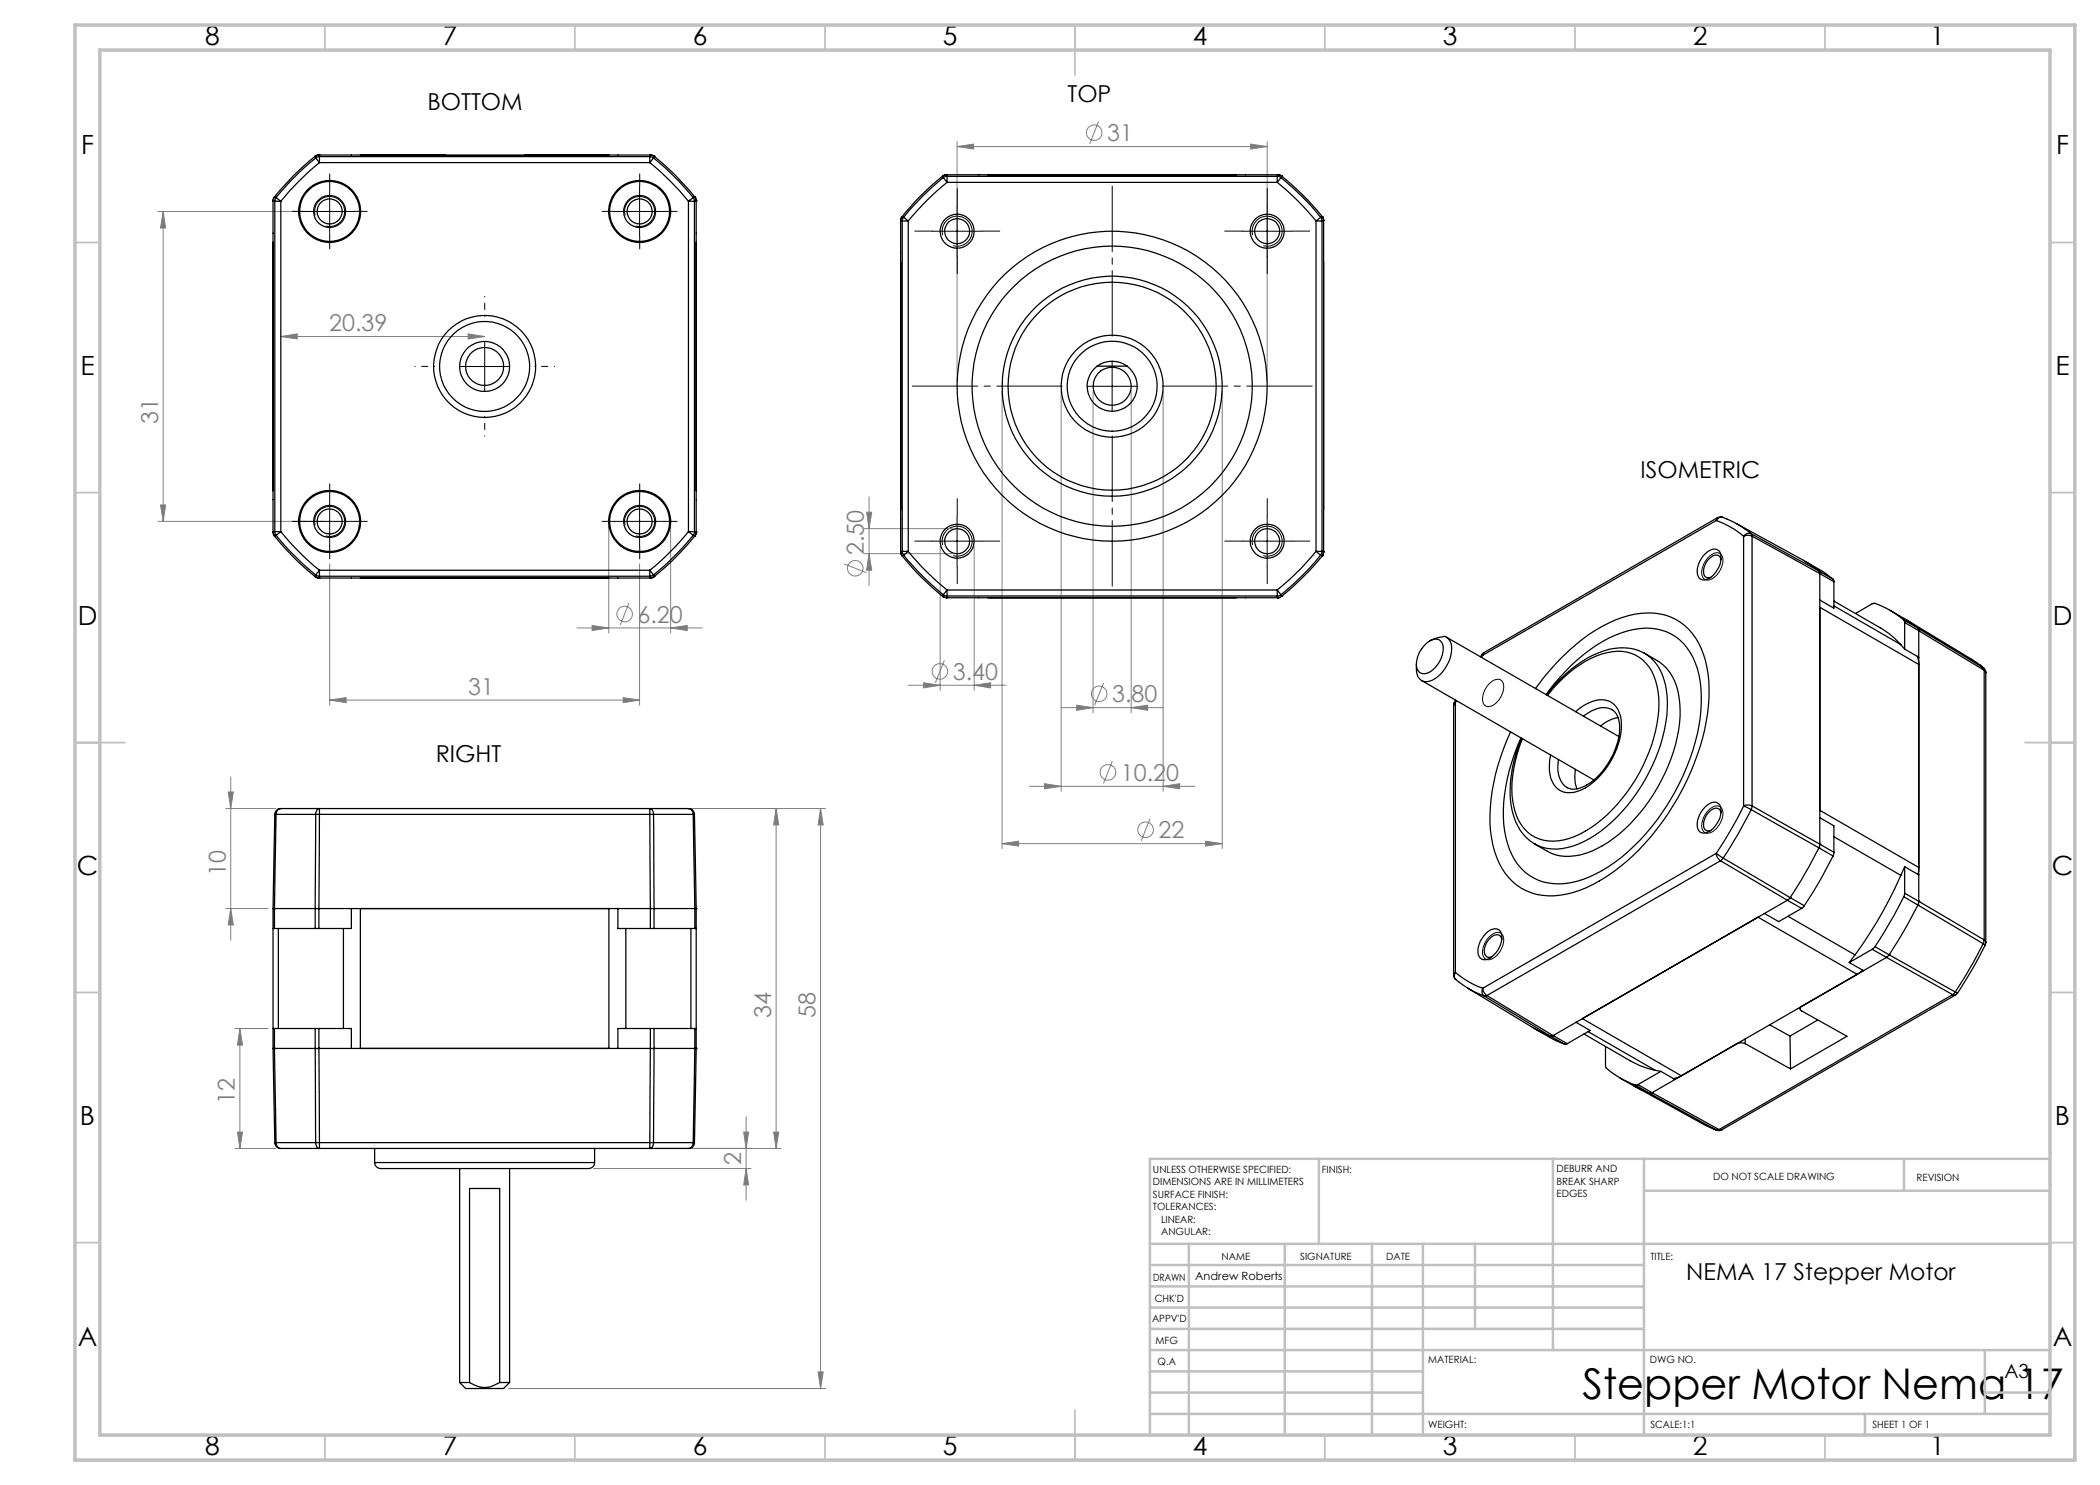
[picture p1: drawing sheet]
<svg xmlns="http://www.w3.org/2000/svg" width="420mm" height="297mm" viewBox="0 0 420 297" stroke-linecap="round" stroke-linejoin="round" font-family="sans-serif">
<g fill="none" stroke="#808080" stroke-width=".2">
<path d="M191.4 29.3l3.3-.5v1zM191.4 28.3v47.9M191.4 29.3h62M219.7 24.3l-1.8 4.4M250.1 28.8l3.3 .5-3.3 .5zM253.4 28.3v47.9M31.6 42.3h33.3M32.6 42.3l.5 3.3h-1zM32.6 42.3v62M56.2 67.3l3.2-.5v1zM56.2 67.3h40.7M93.6 66.8l3.3 .5-3.3 .5z"/>
<path d="M200.4 78.2v91.5M212.2 78.2v80.1M218.6 78.2v64.4M226.2 78.2v64.4M232.6 78.2v80.1M244.4 78.2v91.5M173.8 99.4v17.7M31.6 104.3h33.3M32.1 101h1l-.5 3.3zM65.9 112.8v28.2M121.7 105.3v21.3M127.9 112.8v28.2"/>
<path d="M134.1 105.3v21.3M168.8 112.8l4.5 1.7M172.8 105.7h17.6M172.8 110.7h17.6M173.3 102.4h1l-.5 3.3zM173.8 110.7l.5 3.3h-1zM188 109.3v28.8M194.8 109.3v28.8M115.4 125.6h25.1M118.4 125.1l3.3 .5-3.3 .5zM124.6 139.5l3.3 .5-3.3 .5zM125.8 120.6l-1.8 4.4"/>
<path d="M134.1 125.6l3.3-.5v1zM181.7 137.1h19.5M184.7 136.6l3.3 .5-3.3 .5zM188.9 132.1l-1.8 4.4M194.8 137.1l3.3-.5v1zM220.7 136.6l-1.8 4.4M45.6 158.4h1.1l-.6 3.3zM46.1 155.4v32.7M65.9 140l3.3-.5v1zM65.9 140h62M205.9 157.3h33.1M208.9 156.7l3.3 .6-3.3 .5z"/>
<path d="M212.3 141.5h20.3M215.3 141l3.3 .5-3.3 .6zM222.5 152.3l-1.8 4.4M226.2 141.5l3.3-.5v1.1zM232.6 157.3l3.3-.6v1.1zM45.2 161.7h9.9M131 161.7h34.1M155.2 161.7l.6 3.3h-1.1zM155.2 161.7v68M164.1 161.7v116M164.1 161.7l.5 3.3h-1zM200.4 168.7l3.3-.5v1z"/>
<path d="M200.4 168.7h44M230 163.7l-1.8 4.5M241.1 168.2l3.3 .5-3.3 .5zM45.2 181.7h8.4M46.1 181.7l.6 3.3h-1.1zM47 205.7h6.6M48 205.7l.5 3.3h-1zM48 205.7v24M47 229.7h8.1M47.5 226.4h1l-.5 3.3zM118.7 233.7h31.5M131 229.7h25.2"/>
<path d="M148.7 226.4h1l-.5 3.3zM149.2 223.3v16.8M149.2 233.7l.5 3.3h-1zM154.7 226.4h1.1l-.6 3.3zM101.7 277.7h63.4M163.6 274.4h1l-.5 3.3z"/>
<circle cx="218.8" cy="26.5" r="1.56"/>
<circle cx="171.1" cy="113.7" r="1.55"/>
<circle cx="124.9" cy="122.8" r="1.56"/>
<circle cx="188" cy="134.3" r="1.55"/>
<circle cx="219.8" cy="138.8" r="1.55"/>
<circle cx="221.6" cy="154.5" r="1.55"/>
<circle cx="229.1" cy="165.9" r="1.56"/>
</g>
<g fill="none" stroke="#000" stroke-width=".2">
<path d="M65.9 37.3v10M127.9 37.3v10M60.9 42.3h10M63 43.1a2.99 2.99 0 0 1 2.7-3.8 2.99 2.99 0 0 1 3.2 3.3 2.99 2.99 0 0 1-3.7 2.6M122.9 42.3h10M125 43.1a2.99 2.99 0 0 1 2.7-3.8 2.99 2.99 0 0 1 3.2 3.3 2.99 2.99 0 0 1-3.8 2.6M186.4 46.2h10M188.5 47a2.99 2.99 0 0 1 2.7-3.7 2.99 2.99 0 0 1 3.2 3.2 2.99 2.99 0 0 1-3.8 2.6M191.4 41.2v10.1M248.4 46.2h10M250.5 47a2.99 2.99 0 0 1 2.7-3.7 2.99 2.99 0 0 1 3.2 3.2 2.99 2.99 0 0 1-3.7 2.6M253.4 41.2v10.1"/>
<path d="M91.9 73.3h10M96.9 68.3v10M217.4 77.3h10M222.4 72.2v10M65.9 99.3v10M127.9 99.3v10M60.9 104.3h10M63 105.1a3 3 0 0 1 2.7-3.8 3 3 0 0 1 3.2 3.3 3 3 0 0 1-3.7 2.6M122.9 104.3h10M125 105.1a3 3 0 0 1 2.7-3.8 3 3 0 0 1 3.2 3.3 3 3 0 0 1-3.8 2.6M186.4 108.2h10M188.5 109a2.99 2.99 0 0 1 2.7-3.8 2.99 2.99 0 0 1 3.2 3.3 2.99 2.99 0 0 1-3.8 2.6"/>
<path d="M191.4 103.3v9.9M248.4 108.2h10M250.5 109a2.99 2.99 0 0 1 2.7-3.8 2.99 2.99 0 0 1 3.2 3.3 2.99 2.99 0 0 1-3.7 2.6M253.4 103.3v9.9M341.6 111.5l.3-.3a1.54 1.54 0 0 1 2.5 0 4.1 4.1 0 0 1-2.8 4.8 1.43 1.43 0 0 1-1.2-1.9l.3-1.1zM297.9 136.7a1.76 1.76 0 0 1 2.5-.5 3.7 3.7 0 0 1-1.2 4.4 1.49 1.49 0 0 1-2.5 .1 4.1 4.1 0 0 1 1.2-4zM341.6 162.2l.3-.4a1.54 1.54 0 0 1 2.5 0 4.1 4.1 0 0 1-2.8 4.8 1.43 1.43 0 0 1-1.2-1.9l.3-1.1zM297.9 187.3a1.7 1.7 0 0 1 2.5-.4 3.5 3.5 0 0 1-.9 4.1 1.85 1.85 0 0 1-2.6 .6 3.7 3.7 0 0 1 1-4.3z"/>
</g>
<g fill="none" stroke="#c0c0c0" stroke-width=".35">
<path d="M65 5v5M115 5v5M165 5v5M215 5v10M265 5v5M315 5v5M365 5v5M15 48.5h5M410 48.5h5M15 98.5h5M410 98.5h5M15 148.5h10"/>
<path d="M405 148.5h10M15 198.5h5M410 198.5h5M15 248.5h5M410 248.5h5M65 287v5M115 287v5M165 287v5M215 282v10M265 287v5M315 287v5M365 287v5"/>
</g>
<g fill="none" stroke="#c0c0c0" stroke-width=".5">
<path d="M263.8 231.8v17M310.6 231.8v38.2M328.8 231.8v55.2M328.8 238.2h81.2M380.8 231.8v6.4M410 231.8h-180v55.2M230 248.8h180M230 257.3h98.8M230 253h98.8M237.8 248.8v38.2M257 248.8v38.2M274.4 248.8v38.2"/>
<path d="M284.6 248.8v38.2M295 248.8v17M230 265.8h98.8M230 261.5h98.8M230 278.5h54.6M230 274.3h54.6M230 270h180M397 278.5h13M397 270v12.8M230 282.8h180M373 282.8v4.2"/>
</g>
<path d="M15 5h400v287h-400zM20 10h390v277h-390z" fill="none" stroke="#c0c0c0" stroke-width=".7"/>
<path d="M212.4 77.2h-30M222.4 67.2v-30M232.4 77.2h30M222.4 87.2v30" fill="none" stroke="#000" stroke-width=".2" stroke-dasharray="15.2 1.3 1.3 1.3" stroke-dashoffset="2.1"/>
<g fill="none" stroke="#000" stroke-width=".2" stroke-dasharray="15.2 1.3 1.3 1.3">
<path d="M65.9 37.3v-2.5M127.9 37.3v-2.5M60.9 42.3h-2.5M65.9 47.3v2.5M70.9 42.3h2.5M122.9 42.3h-2.5M127.9 47.3v2.5M132.9 42.3h2.5M186.4 46.2h-3.5M191.4 41.2v-3.5M191.4 51.2v3.5M196.4 46.2h3.5"/>
<path d="M248.4 46.2h-3.5M253.4 41.2v-3.5M253.4 51.2v3.5M258.4 46.2h3.5M65.9 99.3v-2.5M127.9 99.3v-2.5M60.9 104.3h-2.5M65.9 109.3v2.5M70.9 104.3h2.5M122.9 104.3h-2.5M127.9 109.3v2.5M132.9 104.3h2.5"/>
<path d="M186.4 108.2h-3.5M191.4 103.2v-3.5M191.4 113.2v3.5M196.4 108.2h3.5M248.4 108.2h-3.5M253.4 103.2v-3.5M253.4 113.2v3.5M258.4 108.2h3.5"/>
</g>
<path d="M86.9 73.3h-4M96.9 63.3v-4M106.9 73.3h4M96.9 83.3v4" fill="none" stroke="#000" stroke-width=".2" stroke-dasharray="15.2 1.3 1.3 1.3" stroke-dashoffset="15.1"/>
<g fill="#808080">
<path d="M118.4 125.1l3.3 .5-3.3 .5zM134.1 125.6l3.3-.5v1zM65.9 140l3.3-.5v1zM124.6 139.5l3.3 .5-3.3 .5zM184.7 136.6l3.3 .5-3.3 .5zM194.8 137.1l3.3-.5v1zM215.3 141l3.3 .5-3.3 .6zM226.2 141.5l3.3-.5v1.1zM208.9 156.7l3.3 .6-3.3 .5zM232.6 157.3l3.3-.6v1.1zM200.4 168.7l3.3-.5v1zM241.1 168.2l3.3 .5-3.3 .5zM191.4 29.3l3.3-.5v1zM250.1 28.8l3.3 .5-3.3 .5z"/>
<path d="M93.6 66.8l3.3 .5-3.3 .5zM56.2 67.3l3.2-.5v1z"/>
<path d="M163.6 274.4h1l-.5 3.3zM164.1 161.7l.5 3.3h-1zM149.2 233.7l.5 3.3h-1zM148.7 226.4h1l-.5 3.3zM46.1 181.7l.6 3.3h-1.1zM45.6 158.4h1.1l-.6 3.3z"/>
<path d="M32.6 42.3l.5 3.3h-1zM32.1 101h1l-.5 3.3zM155.2 161.7l.6 3.3h-1.1zM154.7 226.4h1.1l-.6 3.3zM48 205.7l.5 3.3h-1zM47.5 226.4h1l-.5 3.3zM173.3 102.4h1l-.5 3.3zM173.8 110.7l.5 3.3h-1z"/>
</g>
<g fill="none" stroke="#000" stroke-width=".25">
<path d="M54.9 39.4l-.3 .7M54.9 39.4l.3 .1M54.9 39.4h.1M55.2 39.5l-.2 .7M55.2 39.5l1 .7M63 31.3l.1 .3M63 31.3a51.4 51.4 0 0 0-8.1 8.1M63 31.3h.1M63.1 31.6l.8 .9M63.1 31.6a54.8 54.8 0 0 0-7.9 7.9M63.8 31l-.8 .3M63.8 31l.1 .3"/>
<path d="M63.8 31h.1M63.8 31h66.3M63.9 31.3v1.2M63.9 31.3l-.8 .3M63.9 32.5a54.5 54.5 0 0 0-7.7 7.7M63.9 31.3h66.1M63.9 32.5h66.1M87.7 31h1.2M88.9 31h.1M88.9 31v.3h16v-.3M104.9 31h.1M104.9 31h1.2"/>
<path d="M130 31.3v1.2M130 31.3l.7 .3M130 32.5a54.5 54.5 0 0 1 7.7 7.7M130.1 31h.3M130.1 31l-.1 .3M130.1 31l.7 .3M130.1 31h.1M130.4 31l.4 .3M130.7 31.6l-.7 .9M130.7 31.6a54.8 54.8 0 0 1 7.9 7.9M130.8 31.3l-.1 .3M130.8 31.3h.1"/>
<path d="M130.8 31.3a51.4 51.4 0 0 1 8.2 8.1M138.6 39.5l-.9 .7M138.6 39.5l.3 .7M139 39.4l.2 .7M139 39.4l-.4 .1M139 39.4h.1M188.5 35.2l.1 .3M188.5 35.2a53.2 53.2 0 0 0-8.1 8.2M188.5 35.2h.1M188.6 35.5l.8 1M188.6 35.5a54.8 54.8 0 0 0-7.9 8M189.3 35l-.8 .2"/>
<path d="M189.3 35l.1 .3M189.3 35h.1M189.3 35h-.5M189.3 35h66.3M189.4 35.3l-.8 .2M189.4 35.3v1.2M189.4 36.5a52.4 52.4 0 0 0-7.8 7.7M189.4 36.5h66M189.4 35.3h66M255.4 35.3v1.2M255.4 35.3l.8 .2M255.4 36.5a52.4 52.4 0 0 1 7.8 7.7"/>
<path d="M255.6 35l-.2 .3M255.6 35l.7 .2M255.6 35h.1M255.9 35l.4 .2M256.2 35.5l-.8 1M256.2 35.5a54.8 54.8 0 0 1 7.9 8M256.3 35.2l-.1 .3M256.3 35.2h.1M256.3 35.2a55.6 55.6 0 0 1 8.2 8.2M54.6 40.1l.4 .1M54.6 40.1h.1M54.6 40.1v66.3"/>
<path d="M55 40.2h1.2M55 40.2v66.1M56.2 40.2v66.1M137.7 40.2h1.2M137.7 40.2v66.1M138.9 40.2v66.1M139.2 40.1l-.3 .1M139.2 40.1h.1M139.2 40.1v66.3M180.1 44.1l.3 .1M180.1 44.1h.1M180.1 44.1v66.3"/>
<path d="M180.4 43.4l.3 .1M180.4 43.4l-.3 .7M180.4 43.4h.1M180.4 43.4l-.2 .3M180.4 44.2h1.2M180.4 44.2v66.1M180.7 43.5l.9 .7M180.7 43.5l-.3 .7M181.6 44.2v66.1M263.2 44.2h1.2M263.2 44.2v66.1M264.1 43.5l-.9 .7"/>
<path d="M264.1 43.5l.3 .7M264.4 44.2v66.1M264.5 43.4l-.4 .1M264.5 43.4l.2 .7M264.5 43.4h.1M264.7 43.7v.4M264.7 44.1l-.3 .1M264.7 44.1h.1M264.7 44.1v66.3M219.4 73.2a5 5 0 0 0-.7 7.4 5 5 0 0 0 7.4 0 5 5 0 0 0-.7-7.4M219.4 73.2h6M219.4 73.2a5 5 0 0 1 6 0"/>
<path d="M54.6 106.4l.1 .5M54.6 106.4l.3 .8M54.6 106.4h.1M54.8 106.9l.1 .3M54.9 107.2a53.2 53.2 0 0 0 8.1 8.1M54.9 107.2h.1M55 106.3h1.2M55 106.3l.2 .8M55 106.3l-.4 .1M55.2 107.1a57.5 57.5 0 0 0 7.9 7.9M55.2 107.1l-.3 .1M56.2 106.3a54.5 54.5 0 0 0 7.7 7.7"/>
<path d="M56.2 106.3l-1 .8M63 115.3l.4 .2M63 115.3l.8 .3M63 115.3h.1M63.1 115l.8 .2M63.1 115l-.1 .3M63.5 115.6h.3M63.8 115.6h.1M63.8 115.6h66.3M63.9 114v1.2M63.9 114l-.8 1M63.9 115.2l-.1 .4"/>
<path d="M63.9 114h66.1M63.9 115.2h66.1M130 114v1.2M130 114l.7 1M130 115.2l.1 .4M130.1 115.6h.1M130.7 115l-.7 .2M130.7 115l.1 .3M130.8 115.3l-.7 .3M130.8 115.3h.1M137.7 106.3a54.5 54.5 0 0 1-7.7 7.7M137.7 106.3h1.2"/>
<path d="M137.7 106.3l.9 .8M138.6 107.1a57.5 57.5 0 0 1-7.9 7.9M138.6 107.1l.4 .1M138.9 106.3l-.3 .8M138.9 106.3l.3 .1M139 107.2h.1M139 107.2a53.2 53.2 0 0 1-8.2 8.1M139.2 106.4l-.2 .8M139.2 106.4h.1M180.1 110.4l.3 .8M180.1 110.4h.1M180.1 110.4l.1 .4"/>
<path d="M180.4 111.2a55.1 55.1 0 0 0 8.1 8.1M180.4 111.2h.1M180.4 110.3h1.2M180.4 110.3l.3 .7M180.4 110.3l-.3 .1M180.7 111a54.8 54.8 0 0 0 7.9 8M180.7 111l-.3 .2M181.6 110.3l-.9 .7M181.6 110.3a52.4 52.4 0 0 0 7.8 7.7M188.5 119.3l.8 .3M188.5 119.3h.1M188.5 119.3l.4 .2"/>
<path d="M188.6 119l.8 .2M188.6 119l-.1 .3M189.3 119.6h.1M189.3 119.6h66.3M189.4 118l-.8 1M189.4 118v1.2M189.4 119.2l-.1 .4M189.4 119.2h66M189.4 118h66M255.4 118l.8 1M255.4 118v1.2M255.4 119.2l.2 .4"/>
<path d="M255.6 119.6h.1M256 119.4l-.4 .2M256.2 119l-.8 .2M256.2 119l.1 .3M256.3 119.3l-.7 .3M256.3 119.3h.1M263.2 110.3a52.4 52.4 0 0 1-7.8 7.7M263.2 110.3l.9 .7M263.2 110.3h1.2M264.1 111a54.8 54.8 0 0 1-7.9 8M264.1 111l.4 .2M264.4 110.3l-.3 .7"/>
<path d="M264.4 110.3l.3 .1M264.5 111.2h.1M264.5 111.2a57.8 57.8 0 0 1-8.2 8.1M264.7 110.7l-.2 .5M264.7 110.4l-.2 .8M264.7 110.4h.1M341 110.8a2.1 2.1 0 0 1 2.7-.7 3.6 3.6 0 0 1-.6 4.4 2.38 2.38 0 0 1-3.2 1.2 3.5 3.5 0 0 1 .3-3.9zM343.3 104.1a17.2 17.2 0 0 1 5.4 3.2M343.3 104.1l-46.8 27M343.5 103.5l-.2 .6M343.5 103.5l-46.7 27M344.2 111.9a1.08 1.08 0 0 0-.8-.9 1.08 1.08 0 0 0-1.1 .4 3.5 3.5 0 0 0-1.4 3.7 .95 .95 0 0 0 1.3 .4"/>
<path d="M344.5 103.5l.8 .3M344.5 103.5l-.5-.1-.5 .1M344.5 103.5a1.1 1.1 0 0 0-1.2 .6M345.4 103.8l2.2 1.1 2.6 1.8M347.2 104.7l13.8 7.6M348.7 107.3v53.9M350.2 106.7a1.22 1.22 0 0 0-1.5 .6M350.2 106.7l.2 .5M350.2 106.7l13.6 7.5M350.4 107.2a1.95 1.95 0 0 0-1.7 .1M350.4 107.2l13.6 7.5M350.4 107.2v54"/>
<path d="M361 112.3a26.5 26.5 0 0 1 5.6 3.5M361 112.3l2.8 1.9M363.8 114.2l.2 .5M363.8 114.2h.1M363.8 114.2l2.8 1.6M364 114.7h.1M364 114.7v54.1M364 114.7l2.8 1.6M366.6 115.8l.2 .5M366.8 116.3v5.3l-2.8-1.6M284.3 136.1l34.5 19.9M285.2 128.8a2.23 2.23 0 0 1 2.9-.6 3.7 3.7 0 0 1-.2 4.1 3.9 3.9 0 0 1-3.4 2.4 1.94 1.94 0 0 1-1.1-2.6l.1-.6a5.8 5.8 0 0 1 1.7-2.7z"/>
<path d="M286 128.2l1.6-.7 1.3-.2a2.45 2.45 0 0 1 1.4 3 7.5 7.5 0 0 1-4.3 5.9 1.97 1.97 0 0 1-2.7-1.9v-1.5M289.3 127.5l34.5 19.8M296.4 130.9l.1 .2M296.4 130.9l-.3 .5M296.5 131.1l-.2 .4M296.8 130.5l-.4 .4M296.8 130.5l-.3 .6M307.1 137.7a40.8 40.8 0 0 1 14.8-13.2 15.5 15.5 0 0 1 12.1-1.1 12.3 12.3 0 0 1 7.1 8.7 34.2 34.2 0 0 1-2.3 20.8 49.6 49.6 0 0 1-16.2 21.5 21.5 21.5 0 0 1-13 4.8 11.1 11.1 0 0 1-10.3-7.8 26.2 26.2 0 0 1-.6-14.8 47.7 47.7 0 0 1 3.4-10.2M309.2 138.9a35.4 35.4 0 0 1 13.8-11.8 13.8 13.8 0 0 1 10.3-.7 11.5 11.5 0 0 1 6.5 8.6 31.8 31.8 0 0 1-2.4 18.3 43.8 43.8 0 0 1-15.7 20 18.3 18.3 0 0 1-10.9 3.4 10.1 10.1 0 0 1-8.9-6.9 24.9 24.9 0 0 1-.4-14.2l1.4-4.8 1.3-3.2M309.5 139.1a22.5 22.5 0 0 1 11.9-8.6 7.7 7.7 0 0 1 9.7 5.6 21.2 21.2 0 0 1-.8 12.9 32.7 32.7 0 0 1-13.2 17.2 10.6 10.6 0 0 1-10 1.3 8.9 8.9 0 0 1-4.6-7.3 25.6 25.6 0 0 1 2-12.5M328.8 130.6a10.4 10.4 0 0 0-9.1 0 26 26 0 0 0-10.4 8.4M328.9 130.6v.1"/>
<path d="M328.9 130.7a11 11 0 0 1 5.6 4.6 18 18 0 0 1 1 12.1 35.4 35.4 0 0 1-13.9 21.1 14.2 14.2 0 0 1-9.6 2.7 12.9 12.9 0 0 1-5.1-2.4h.1M328.9 130.7a10.2 10.2 0 0 1 4.5 8.5 31.1 31.1 0 0 1-5.2 18.1 28.9 28.9 0 0 1-12.5 11.5 9.9 9.9 0 0 1-8.7 0M364 121.5l19.8 11.4-.3-1.6M366.8 120.2l9.2 5.4a16.7 16.7 0 0 1 4.9 4.2M366.8 121.2l13.4 7.7M371.1 122.7l3.7-2.1a16.8 16.8 0 0 1 6 3.4M378 122.1l3.2 1.8M380.8 124l.1 .5M380.8 124l2.8 1.6M380.9 124.5v5.3M380.9 129.8l2.9 1.6M380.9 124.5l2.9 1.6"/>
<path d="M381.2 123.9l13.5 8.2 1.9 1.5M381.2 123.9l2.4 1.7M383.6 125.6h.1M383.6 125.6l.2 .5M383.6 125.6l13 8M383.8 126.1h.1M383.8 126.1l13 8M383.8 126.1v54.2M396 133l.7 .6M396.6 133.6l.2 .5M396.6 133.6h.1M396.7 133.6l.4 .6 .1 .3"/>
<path d="M396.8 134.1l.4 .4M396.8 134.1v53.9M397.2 134.5v54M290.7 141v54M290.9 140.5l-.2 .5M290.9 140.5h.2M291.1 140.5l-.4 .5M291.1 140.5v54M291.1 140l-.2 .5M291.3 140.1l-.2 .4M304.3 147.6a25.7 25.7 0 0 0-1.9 14.6 9.7 9.7 0 0 0 4.6 6.6M315.1 153.9l-.1 .4a7.6 7.6 0 0 0 .4 3.5"/>
<path d="M315.1 142.3a7.9 7.9 0 0 1 6-2.3 4.2 4.2 0 0 1 3.1 4 15.4 15.4 0 0 1-7.9 14 4.2 4.2 0 0 1-5.5-1.1 8 8 0 0 1-.7-5.9M316.7 143.3a6.1 6.1 0 0 1 5-1.7 3 3 0 0 1 2.2 2.9 13.9 13.9 0 0 1-3.9 10.4 7.8 7.8 0 0 1-5.7 2.9 3.4 3.4 0 0 1-2.6-3l-.1-.8 .1-2.1M323.6 143.5a7.6 7.6 0 0 0-3.5 1.7M55 162.9l-.4 18.8M55 162.9h.2M55.2 162.9l-.3 18.8M55.2 162.9h7.9M56.2 161.7h7.7M56.2 161.7a1.1 1.1 0 0 0-1 1.2M56.2 161.7a1.21 1.21 0 0 0-1.2 1.2M63.1 162.9l-.1 18.8M63.1 162.9h.8"/>
<path d="M63.9 162.9l-.1 18.8M63.9 161.7v1.2M63.9 161.7a1.04 1.04 0 0 0-.8 1.2M63.9 162.9h66.1M63.9 161.7h66.1M130 162.9l.1 18.8M130 162.9h.7M130 161.7v1.2M130 161.7a1.04 1.04 0 0 1 .7 1.2M130 161.7h7.7M130.7 162.9l.1 18.8M130.7 162.9h7.9"/>
<path d="M137.7 161.7a1.1 1.1 0 0 1 .9 1.2M137.7 161.7a1.21 1.21 0 0 1 1.2 1.2M138.6 162.9l.4 18.8M138.6 162.9h.3M138.9 162.9l.3 18.8M341 161.5a2.1 2.1 0 0 1 2.7-.7 3.6 3.6 0 0 1-.6 4.4 2.38 2.38 0 0 1-3.2 1.1 3.5 3.5 0 0 1 .3-3.9zM343.3 170.7l1.3 .9M343.3 170.7a1.87 1.87 0 0 0 .8 1.5M343.3 170.7l-46.8 27M344.1 172.2l13.4 7.9M344.1 172.2l-46.7 26.9M344.2 162.6a1.08 1.08 0 0 0-.8-1 1.08 1.08 0 0 0-1.1 .4 3.5 3.5 0 0 0-1.4 3.8 .95 .95 0 0 0 1.3 .3"/>
<path d="M344.6 171.6l13.4 7.9M344.6 171.6l-.5 .6M348.7 161.2a86.4 86.4 0 0 1-5.4 9.5M348.7 161.2l1.5 .7M350.2 161.9a86.5 86.5 0 0 1-5.6 9.7M350.2 161.9l13.6 7.7M350.4 161.2a1.95 1.95 0 0 0-1.7 0M350.4 161.2l-.2 .7M350.4 161.2l13.6 7.6M358 179.5h.1M358 179.5l-.5 .6M358 179.5l2.9 1.6"/>
<path d="M363.8 169.6h.1M363.8 169.6l-3.5 6.3-2.3 3.6M363.8 169.6l2.8 1.6M364 162.1l19.8 11.4-.2 1.4M364 168.8l-.2 .8M364 168.8h.1M364 168.8l2.8 1.7M364 163.5l2.8 1.7v5.3M366.6 171.2a86.8 86.8 0 0 1-5.7 9.9M366.8 170.5l-.2 .7M366.8 167.4l13.4 7.7M380.8 179.3a109.9 109.9 0 0 1-5.8 10"/>
<path d="M380.8 179.3l2.8 1.7M380.9 173.4a85.9 85.9 0 0 1-11 19.1M380.9 178.6l-.1 .7M380.9 173.4v5.2M380.9 178.6l2.9 1.7M380.9 173.4l2.9 1.6M54.6 181.7h.3M54.6 185.7h.3M54.6 181.7v28M54.6 181.7h.1M54.9 181.7h8.1M54.9 181.7h.1"/>
<path d="M54.9 185.7h8.1M54.9 181.7v4M55.7 185.7v20M63 185.7h.8M63 181.7h.1M63 181.7h.8M63 181.7v4M63.8 181.7h.1M63.8 181.7h66.3M63.8 181.7v4M68.7 185.7v20M70.3 181.7v4h-6.5"/>
<path d="M72.1 181.7v28M121.8 181.7v28M123.6 181.7v4h6.5M125.2 185.7v20M130.1 181.7h.1M130.1 181.7h.7M130.1 185.7h.7M130.1 181.7v4M130.8 181.7h.1M130.8 181.7h8.2M130.8 185.7h8.2M130.8 181.7v4"/>
<path d="M138.2 185.7v20M139 181.7h.1M139 181.7h.2M139 185.7h.2M139 181.7v4M139.2 181.7v28M139.2 181.7h.1M290.7 195l.1 .5 .3 .4M291.1 194.5a18.3 18.3 0 0 0 5.4 3.2M291.1 194.5a1.09 1.09 0 0 0 0 1.4M291.1 194.5l-.4 .5M291.1 195.9l.7 .5"/>
<path d="M291.9 196.5a18.2 18.2 0 0 0 5 2.7M293.6 197.7l13.5 8.1M296.5 197.7a1.88 1.88 0 0 0 .9 1.4M296.5 197.7a1.15 1.15 0 0 0 .4 1.5M296.9 199.2l13.2 8M297.1 186.8a2.2 2.2 0 0 1 2.8-.7 3.4 3.4 0 0 1-.3 3.9l-.8 .9a2.1 2.1 0 0 1-2.7 .7 3.4 3.4 0 0 1 .3-3.9zM297.4 199.1l13.2 8M297.4 199.1l-.5 .1M300.4 187.9a1.1 1.1 0 0 0-.8-1 1.1 1.1 0 0 0-1.2 .4 3.4 3.4 0 0 0-1.3 3.8 .95 .95 0 0 0 1.2 .3M352.9 182.7l-37.7 21.8M357.5 180.1h.1M357.5 180.1l-4.6 2.6"/>
<path d="M357.5 180.1l2.8 1.6M357.6 183.3l13.4 7.7M360.3 181.7l-4.6 2.6-2.8-1.6M360.9 181.1l-.6 .6M369.9 192.5l2.8 1.6M372.5 194l-1.1 .9-19.8-11.5-35.1 20.3 19.8 11.5-1.6 .5M372.7 194.1l-42.3 24.4M374.4 189.9l-4.5 2.6M374.4 189.9l2.9 1.6M375 189.3l-.6 .6M375 189.3l2.8 1.7M377.3 191.5h.1"/>
<path d="M377.3 191.5l13.2 7.4M377.3 191.5l-4.6 2.6M377.8 191l13.3 7.4M377.8 191h.1M377.8 191l-.5 .5M383.6 181a95.6 95.6 0 0 1-5.8 10M383.6 181h.1M383.6 181l13 7.7M383.8 180.3h.1M383.8 180.3l-.2 .7M383.8 180.3l13 7.7M390.5 198.9l.6 .1"/>
<path d="M390.5 198.9l-46.7 27M391.1 198.4l-.6 .5M391.1 198.4l.4 .2M391.1 199l-46.7 27M391.5 198.6l-.4 .4M396.6 188.7a98.9 98.9 0 0 1-5.5 9.7M396.6 188.7l.5 .3M396.8 188l-.2 .7M396.8 188l.4 .5M397.1 189l-2.5 4.6-3.1 5M397.2 188.5l-.1 .5M54.6 209.7h.3"/>
<path d="M54.6 205.7h.3M54.6 209.7l.4 18.8M54.6 209.7h.1M54.9 209.7l.3 18.8M54.9 209.7h.1M54.9 209.7h8.1M54.9 205.7h8.1M54.9 205.7v4M63 209.7h.8M63 209.7h.1M63 205.7h.8M63 209.7l.1 18.8"/>
<path d="M63 205.7v4M63.8 209.7h.1M63.8 209.7l.1 18.8M63.8 209.7h66.3M63.8 205.7v4M63.8 205.7h6.5v4M130.1 209.7l-.1 18.8M130.1 209.7h.7M130.1 205.7h.7M130.1 209.7h.1M130.1 205.7h-6.5v4M130.1 205.7v4"/>
<path d="M130.8 209.7l-.1 18.8M130.8 209.7h.1M130.8 209.7h8.2M130.8 205.7h8.2M130.8 205.7v4M139 209.7h.1M139 209.7l-.4 18.8M139 209.7h.2M139 205.7h.2M139 205.7v4M139.2 209.7l-.3 18.8M139.2 209.7h.1"/>
<path d="M307.1 205.8a28.9 28.9 0 0 0 5.8 3M307.1 205.8l3 1.4M310.1 207.2h.1M310.1 207.2l2.8 1.6M310.6 207.1h.1M310.6 207.1l-.5 .1M310.6 207.1l2.8 1.6M313.4 208.7l-.5 .1M315.2 204.5l-4.6 2.6M315.2 204.5l2.8 1.6-4.6 2.6M316.8 206.8l9.2 5.4a16.7 16.7 0 0 0 6.2 2.1M317.6 206.3l13.4 7.8"/>
<path d="M321.1 209.3l.1 4.2a17.1 17.1 0 0 0 5.9 3.5M324 215.6l3.2 1.8M327.1 217l2.8 1.6M327.2 217.4l13.8 7.6 2.3 1M327.2 217.4l2.7 1.2M327.6 216.9l-.5 .1M327.6 216.9l2.8 1.6M329.9 218.6h.1M329.9 218.6l13.4 7.4M330.4 218.5l13.4 7.4M330.4 218.5h.1M330.4 218.5l-.5 .1"/>
<path d="M332.2 214.3l-4.6 2.6M332.2 214.3l2.8 1.6M349 208.7a1.94 1.94 0 0 0-1.7 .1M349 208.7l9.1 5.1M349 207.8v.9M353.9 205l4.1 2.2M358 207.2l.1 6.6M360 201.5v.3M360.4 201.3a.5 .5 0 0 0-.4 .4 .5 .5 0 0 0 .4 .5l9 5.1-11.3 6.5M363.5 204l-5.5 3.2M55 228.5h.2M55 228.5a1.15 1.15 0 0 0 1.2 1.2"/>
<path d="M55.2 228.5h7.9M55.2 228.5a1.04 1.04 0 0 0 1 1.2M56.2 229.7h7.7M63.1 228.5h.8M63.1 228.5a.98 .98 0 0 0 .8 1.2M63.9 228.5v1.2M63.9 228.5h66.1M63.9 229.7h66.1M74.9 232.5a1.34 1.34 0 0 0 1.8 1.2h40.1a1.65 1.65 0 0 0 2.1-1v-.2M74.9 232.5h44M74.9 229.7v2.8M91.9 233.7v42.8"/>
<path d="M101.9 233.7v42.8M118.9 229.7v2.8M130 228.5h.7M130 228.5v1.2M130 229.7h7.7M130.7 228.5h7.9M130.7 228.5a.98 .98 0 0 1-.7 1.2M138.6 228.5a1.04 1.04 0 0 1-.9 1.2M138.6 228.5h.3M138.9 228.5a1.15 1.15 0 0 1-1.2 1.2M342.6 225.7l.8 .4M343.3 226l.1 .1"/>
<path d="M343.8 225.9l-.5 .1M343.8 225.9l.6 .1M344.4 226l-.5 .1h-.5M91.9 276.5h2M91.9 276.5l1.2 1.2h7.6l1.2-1.2M93.9 276.5v-38.8h6v38.8M93.9 276.5a5 5 0 0 0 6 0M99.9 276.5h2"/>
<circle cx="65.9" cy="42.3" r="6"/>
<circle cx="65.9" cy="42.3" r="3.2"/>
<circle cx="65.9" cy="42.3" r="2.51"/>
<circle cx="65.9" cy="42.3" r="6.2"/>
<circle cx="127.9" cy="42.3" r="2.5"/>
<circle cx="127.9" cy="42.3" r="6.2"/>
<circle cx="127.9" cy="42.3" r="3.2"/>
<circle cx="127.9" cy="42.3" r="6"/>
<circle cx="191.4" cy="46.3" r="2.5"/>
<circle cx="191.4" cy="46.2" r="3.4"/>
<circle cx="253.4" cy="46.2" r="2.51"/>
<circle cx="253.4" cy="46.2" r="3.4"/>
<circle cx="96.9" cy="73.3" r="5"/>
<circle cx="96.9" cy="73.3" r="9"/>
<circle cx="96.9" cy="73.3" r="10.2"/>
<circle cx="96.9" cy="73.3" r="3.8"/>
<circle cx="222.4" cy="77.2" r="3.8"/>
<circle cx="222.4" cy="77.2" r="9"/>
<circle cx="222.4" cy="77.2" r="10.2"/>
<circle cx="222.4" cy="77.2" r="20.8"/>
<circle cx="222.4" cy="77.2" r="22"/>
<circle cx="222.4" cy="77.2" r="28"/>
<circle cx="222.4" cy="77.2" r="31"/>
<circle cx="65.9" cy="104.3" r="6"/>
<circle cx="65.9" cy="104.3" r="3.2"/>
<circle cx="65.9" cy="104.3" r="6.2"/>
<circle cx="65.9" cy="104.3" r="2.5"/>
<circle cx="127.9" cy="104.3" r="6.2"/>
<circle cx="127.9" cy="104.3" r="3.2"/>
<circle cx="127.9" cy="104.3" r="6"/>
<circle cx="127.9" cy="104.3" r="2.49"/>
<circle cx="191.4" cy="108.2" r="3.4"/>
<circle cx="191.4" cy="108.2" r="2.49"/>
<circle cx="253.4" cy="108.2" r="3.4"/>
<circle cx="253.4" cy="108.2" r="2.5"/>
</g>
<text font-size="8.5" x="316.5" y="279.7">Stepper Motor Nema 17</text>
<g font-size="5.3">
<text x="41" y="9">8</text>
<text x="88.5" y="9">7</text>
<text x="138.5" y="9">6</text>
<text x="188.5" y="9">5</text>
<text x="238.5" y="9">4</text>
<text x="288.5" y="9">3</text>
<text x="338.5" y="9">2</text>
<text x="386" y="9">1</text>
<text x="16.2" y="30.8">F</text>
<text x="411.2" y="30.8">F</text>
<text x="16.1" y="75">E</text>
<text x="411.1" y="75">E</text>
<text x="15.5" y="125">D</text>
<text x="410.5" y="125">D</text>
<text x="15.4" y="175">C</text>
<text x="410.4" y="175">C</text>
<text x="16" y="225">B</text>
<text x="411" y="225">B</text>
<text x="15.5" y="269.3">A</text>
<text x="410.5" y="269.3">A</text>
<text x="41" y="291">8</text>
<text x="88.5" y="291">7</text>
<text x="138.5" y="291">6</text>
<text x="188.5" y="291">5</text>
<text x="238.5" y="291">4</text>
<text x="288.5" y="291">3</text>
<text x="338.5" y="291">2</text>
<text x="386" y="291">1</text>
</g>
<g font-size="4.7">
<text x="85.5" y="22.1">BOTTOM</text>
<text x="213.5" y="20.4">TOP</text>
<text x="328.1" y="95.6">ISOMETRIC</text>
<text x="87.2" y="152.3">RIGHT</text>
<text x="337.3" y="256.1">NEMA 17 Stepper Motor</text>
</g>
<g font-size="4.7" fill="#808080">
<text x="221.4" y="28.2">31</text>
<text x="65.9" y="66.3">20.39</text>
<text x="31.6" y="84.8" transform="rotate(-90 31.6 84.8)">31</text>
<text x="172.8" y="111.1" transform="rotate(-90 172.8 111.1)">2.50</text>
<text x="127.5" y="124.5">6.20</text>
<text x="190.6" y="136">3.40</text>
<text x="93.6" y="139">31</text>
<text x="222.4" y="140.5">3.80</text>
<text x="224.2" y="156.2">10.20</text>
<text x="231.7" y="167.6">22</text>
<text x="45.2" y="175.1" transform="rotate(-90 45.2 175.1)">10</text>
<text x="154.2" y="203.5" transform="rotate(-90 154.2 203.5)">34</text>
<text x="163.1" y="203.5" transform="rotate(-90 163.1 203.5)">58</text>
<text x="47" y="220.9" transform="rotate(-90 47 220.9)">12</text>
<text x="148.2" y="232.9" transform="rotate(-90 148.2 232.9)">2</text>
</g>
<text font-size="3.9" x="400.9" y="275.5">A3</text>
<text font-size="2.3" x="239" y="256.1">Andrew Roberts</text>
<g font-size="2">
<text x="230.6" y="234.6">UNLESS OTHERWISE SPECIFIED:</text>
<text x="230.6" y="237.1">DIMENSIONS ARE IN MILLIMETERS</text>
<text x="230.6" y="239.6">SURFACE FINISH:</text>
<text x="264.4" y="234.6">FINISH:</text>
<text x="311.3" y="234.5">DEBURR AND</text>
<text x="311.3" y="237">BREAK SHARP</text>
<text x="311.3" y="239.5">EDGES</text>
<text x="342.6" y="236">DO NOT SCALE DRAWING</text>
<text x="383.3" y="236.2">REVISION</text>
<text x="230.6" y="242.1">TOLERANCES:</text>
<text x="232.2" y="244.6">LINEAR:</text>
<text x="232.2" y="247.1">ANGULAR:</text>
<text x="244.3" y="252">NAME</text>
<text x="260" y="251.9">SIGNATURE</text>
<text x="277.2" y="251.9">DATE</text>
<text x="330.1" y="251.9">TITLE:</text>
<text x="230.6" y="256.1">DRAWN</text>
<text x="230.9" y="260.3">CHK'D</text>
<text x="230.4" y="264.4">APPV'D</text>
<text x="231.1" y="268.8">MFG</text>
<text x="231.5" y="273">Q.A</text>
<text x="285.6" y="272.5">MATERIAL:</text>
<text x="330" y="272.5">DWG NO.</text>
<text x="285.6" y="285.5">WEIGHT:</text>
<text x="330.1" y="285.6">SCALE:1:1</text>
<text x="374.5" y="285.6">SHEET 1 OF 1</text>
</g>
</svg>
